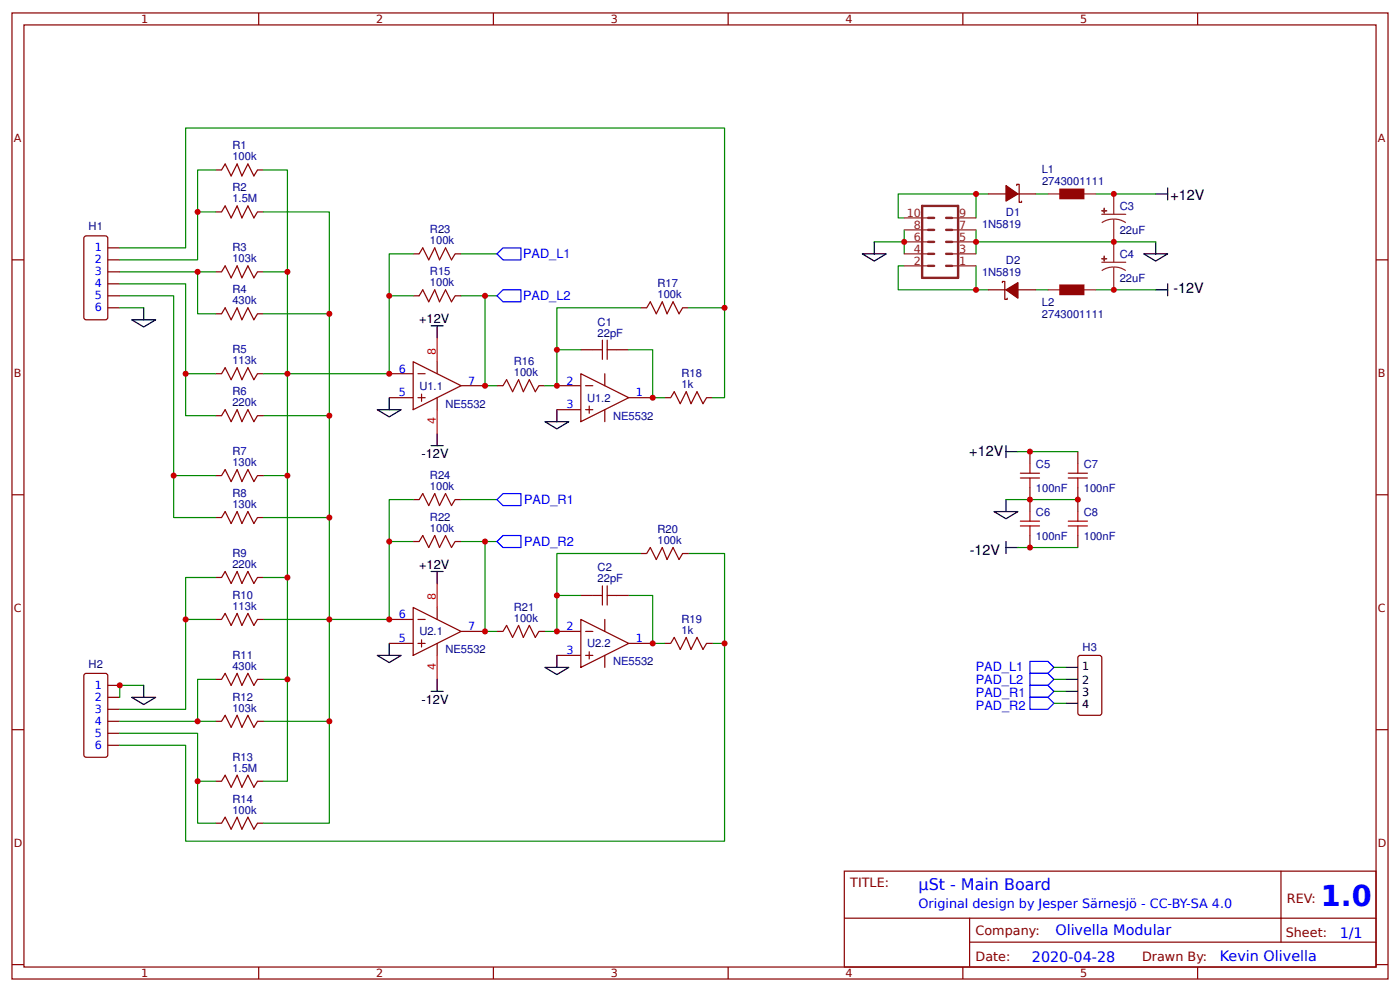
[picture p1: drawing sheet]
<svg xmlns="http://www.w3.org/2000/svg" width="309mm" height="219mm" viewBox="0 0 309 219" stroke-linecap="round" stroke-linejoin="round" font-family="sans-serif">
<g fill="none" stroke="#800" stroke-width=".26">
<path d="M2.6 2.9h304.1v213.2h-304.1zM5.3 5.5h298.7v208h-298.7zM57.1 2.9v2.6M109 2.9v2.6M160.9 2.9v2.6M212.7 2.9v2.6M264.6 2.9v2.6M47.6 37.5h1.3l.8-1.3 1.4 2.6 1.3-2.6 1 2.6 1.4-2.6 1.3 2.6 .8-1.3h1.3M2.6 57.4h2.7M18.8 52.1h4.5l.4 .2 .1 .3v17.5l-.2 .4-.3 .1h-4.3l-.2-.1-.3-.4v-17.5zM23.8 57.4h2.7M23.8 54.7h2.7"/>
<path d="M47.6 46.8h1.3l.8-1.3 1.4 2.6 1.3-2.6 1 2.6 1.4-2.6 1.3 2.6 .8-1.3h1.3M91.3 56h1.3l.8-1.3 1.3 2.7 1.3-2.7 1.1 2.7 1.3-2.7 1.3 2.7 .8-1.4h1.4M218.3 42.8h3.9M224.6 41v-.3h.6v4h.5v-.3M224.9 42.8h4M304 57.4h2.7M23.8 65.3h2.7M23.8 67.9h2.7M23.8 60h2.7M23.8 62.7h2.7M47.6 69.3h1.3l.8-1.4 1.4 2.7 1.3-2.7 1 2.7 1.4-2.7 1.3 2.7 .8-1.3h1.3M47.6 60h1.3l.8-1.3 1.4 2.6 1.3-2.6 1 2.6 1.4-2.6 1.3 2.6 .8-1.3h1.3"/>
<path d="M91.3 79.9l10.6 5.2-10.6 5.3zM91.3 65.3h1.3l.8-1.3 1.3 2.6 1.3-2.6 1.1 2.6 1.3-2.6 1.3 2.6 .8-1.3h1.4M96.6 79.9v2.6M128.3 77.2h4.8M133.1 75.1v4.2M134.1 77.2h4.8M134.1 75.1v4.2M141.6 67.9h1.3l.8-1.3 1.3 2.7 1.3-2.7 1.1 2.7 1.3-2.7 1.3 2.7 .8-1.4h1.3M218.3 64h3.9M221.5 62.4v-.3h.5v4h.5v-.3M224.9 64h4M47.6 82.5h1.3l.8-1.3 1.4 2.6 1.3-2.6 1 2.6 1.4-2.6 1.3 2.6 .8-1.3h1.3"/>
<path d="M47.6 91.8h1.3l.8-1.4 1.4 2.7 1.3-2.7 1 2.7 1.4-2.7 1.3 2.7 .8-1.3h1.3M86 82.5h5.3M86 87.8h5.3M92.3 82.5h1.6M92.3 87.8h1.6M93.1 87v1.6M96.6 87.8v2.6M101.9 85.1h5.3M109.8 85.1h1.3l.8-1.3 1.3 2.7 1.4-2.7 1 2.7 1.3-2.7 1.4 2.7 .8-1.4h1.3M123 85.1h5.3M123 90.4h5.3M128.3 82.5l10.6 5.3-10.6 5.3z"/>
<path d="M129.4 85.1h1.6M129.4 90.4h1.6M130.2 89.6v1.6M133.6 82.5v2.6M133.6 90.4v2.7M138.9 87.8h5.3M146.8 87.8h1.4l.8-1.3 1.3 2.6 1.3-2.6 1.1 2.6 1.3-2.6 1.3 2.6 .8-1.3h1.3M227.5 99.7v2.6M238.1 99.7v2.6M2.6 109.2h2.7M47.6 114.2h1.3l.8-1.3 1.4 2.7 1.3-2.7 1 2.7 1.4-2.7 1.3 2.7 .8-1.4h1.3M47.6 105h1.3l.8-1.3 1.4 2.6 1.3-2.6 1 2.6 1.4-2.6 1.3 2.6 .8-1.3h1.3"/>
<path d="M91.3 119.5h1.3l.8-1.3 1.3 2.7 1.3-2.7 1.1 2.7 1.3-2.7 1.3 2.7 .8-1.4h1.4M91.3 110.3h1.3l.8-1.3 1.3 2.6 1.3-2.6 1.1 2.6 1.3-2.6 1.3 2.6 .8-1.3h1.4M227.5 107.6v5.3M227.5 118.2v2.7M238.1 107.6v5.3M238.1 118.2v2.7M304 109.2h2.7M47.6 136.7h1.3l.8-1.3 1.4 2.7 1.3-2.7 1 2.7 1.4-2.7 1.3 2.7 .8-1.4h1.3M47.6 127.5h1.3l.8-1.3 1.4 2.6 1.3-2.6 1 2.6 1.4-2.6 1.3 2.6 .8-1.3h1.3M86 136.7h5.3M91.3 134.1l10.6 5.3-10.6 5.3zM92.3 136.7h1.6"/>
<path d="M96.6 134.1v2.6M101.9 139.4h5.3M109.8 139.4h1.3l.8-1.3 1.3 2.6 1.4-2.6 1 2.6 1.3-2.6 1.4 2.6 .8-1.3h1.3M123 139.4h5.3M128.3 136.7l10.6 5.3-10.6 5.3zM128.3 131.4h4.8M129.4 139.4h1.6M133.1 129.3v4.3M133.6 136.7v2.7M134.1 129.3v4.3M134.1 131.4h4.8M141.6 122.2h1.3l.8-1.3 1.3 2.6 1.3-2.6 1.1 2.6 1.3-2.6 1.3 2.6 .8-1.3h1.3"/>
<path d="M18.8 148.7l4.5-.1 .4 .3 .1 .3v17.4l-.2 .5-.3 .1h-4.3l-.2-.1-.3-.5v-17.4zM23.8 159.2h2.7M23.8 151.3h2.7M23.8 153.9h2.7M23.8 156.6h2.7M47.6 159.2h1.3l.8-1.3 1.4 2.6 1.3-2.6 1 2.6 1.4-2.6 1.3 2.6 .8-1.3h1.3M47.6 150h1.3l.8-1.4 1.4 2.7 1.3-2.7 1 2.7 1.4-2.7 1.3 2.7 .8-1.3h1.3M86 142h5.3M92.3 142h1.6M93.1 141.2v1.6M96.6 142v2.7M123 144.7h5.3"/>
<path d="M129.4 144.7h1.6M130.2 143.9v1.6M133.6 144.7v2.6M138.9 142h5.3M146.8 142h1.4l.8-1.3 1.3 2.7 1.3-2.7 1.1 2.7 1.3-2.7 1.3 2.7 .8-1.4h1.3M238.2 144.9l.5-.2h4.2l.4 .2 .1 12.5-.2 .4-4.5 .1-.5-.3zM2.6 161.1h2.7M23.8 161.9h2.7M23.8 164.5h2.7M47.6 172.5h1.3l.8-1.4 1.4 2.7 1.3-2.7 1 2.7 1.4-2.7 1.3 2.7 .8-1.3h1.3M304 161.1h2.7M47.6 181.7h1.3l.8-1.3 1.4 2.6 1.3-2.6 1 2.6 1.4-2.6 1.3 2.6 .8-1.3h1.3"/>
<path d="M186.5 192.3h117.5v21.2h-117.5zM283 192.3v15.7M2.6 212.9h2.7M57.1 213.5v2.6M109 213.5v2.6M160.9 213.5v2.6M186.6 202.7h117.3M212.7 213.5v2.6M214.2 208h89.7M214.2 202.7v10.6M264.6 213.5v2.6M304 212.9h2.7"/>
</g>
<g fill="none" stroke="#000" stroke-width=".26">
<path d="M190.5 56h5.3l-2.7 1.6zM193.1 53.4v2.6M252.7 56h5.3l-2.7 1.6zM255.3 42.8h2.7M255.3 53.4v2.6M258 41.5v2.6M29.1 70.6h5.3l-2.7 1.6zM31.7 67.9v2.7M95.2 71.9h2.7M96.6 71.9v2.7M255.3 64h2.7M258 62.7v2.6"/>
<path d="M83.3 90.4h5.3l-2.6 1.6zM86 87.8v2.6M95.2 98.4h2.7M96.6 95.7v2.7M120.4 93.1h5.3l-2.7 1.6zM123 90.4v2.7M222.2 98.4v2.6M222.2 99.7h2.7M219.6 112.9h5.3l-2.7 1.6zM222.2 110.3v2.6M222.2 119.5v2.7M95.2 126.2h2.7"/>
<path d="M96.6 126.2v2.6M222.2 120.9h2.7M29.1 153.9h5.3l-2.7 1.6zM31.7 151.3v2.6M83.3 144.7h5.3l-2.6 1.6zM86 142v2.7M95.2 152.6h2.7M96.6 150v2.6M120.4 147.3h5.3l-2.7 1.6zM123 144.7v2.6M235.5 152.6h2.6M235.5 147.3h2.6"/>
<path d="M235.5 150h2.6M235.5 155.3h2.6"/>
</g>
<path d="M96.6 74.6v5.3M96.6 90.4v5.3M96.6 128.8v5.3M96.6 144.7v5.3" fill="none" stroke="#f00" stroke-width=".26"/>
<g fill="none" stroke="#080" stroke-width=".26">
<path d="M47.6 37.5h-3.9v9.3h3.9M58.2 37.5h5.3v135h-5.3M26.5 54.7h14.5v-26.4h119.1v39.6M43.7 46.8v10.6h-17.2M58.2 46.8h14.6v134.9h-14.6M91.3 56h-5.3v9.3M101.9 56h7.9M199.8 58.7h-1.4v5.3h17.2M199.8 50.7v2.7h-6.7M199.8 53.4v2.6M215.6 58.7v5.3h2.7M215.6 53.4h39.7"/>
<path d="M215.6 42.8v5.3M215.6 50.7v5.3M218.3 42.8h-19.9v5.3h1.4M228.9 42.8h2.6M242.1 42.8h13.2M26.5 65.3h11.9v39.7M26.5 62.7h14.5v19.8M26.5 60h21.1M26.5 67.9h5.2M43.7 60v9.3h3.9M58.2 69.3h14.6M58.2 60h5.3"/>
<path d="M91.3 65.3h-5.3v17.2h-27.8M101.9 65.3h5.3v19.8h2.6M107.2 65.3h2.6M128.3 77.2h-5.3v7.9h-2.6M138.9 77.2h5.3v10.6h2.6M141.6 67.9h-18.6v9.3M152.1 67.9h8v19.9h-2.7M228.9 64h2.6M242.1 64h13.2M47.6 82.5h-6.6v9.3h6.6M58.2 91.8h14.6M224.9 99.7h13.2"/>
<path d="M47.6 105h-9.2v9.2h9.2M58.2 114.2h14.6M58.2 105h5.3M91.3 119.5h-5.3v17.2h-27.8M91.3 110.3h-5.3v9.2M101.9 119.5h5.3v19.9h2.6M101.9 110.3h7.9M107.2 119.5h2.6M222.2 110.3h15.9M47.6 136.7h-6.6v19.9h-14.5M47.6 127.5h-6.6v9.2M58.2 127.5h5.3"/>
<path d="M128.3 131.4h-5.3v8h-2.6M138.9 131.4h5.3v10.6h2.6M141.6 122.2h-18.6v9.2M152.1 122.2h8v19.8h-2.7M224.9 120.9h13.2M26.5 159.2h17.2M31.7 151.3h-5.2v2.6M47.6 150h-3.9v9.2h3.9M58.2 159.2h14.6M58.2 150h5.3M160.1 142v43.7h-119.1v-21.2h-14.5M232.8 150h2.7"/>
<path d="M232.8 155.3h2.7M232.8 152.6h2.7M232.8 147.3h2.7M26.5 161.9h17.2v10.6M47.6 172.5h-3.9v9.2h3.9"/>
</g>
<g fill="none" stroke="#8d2323" stroke-width=".26">
<path d="M199.8 48.1h5.3M199.8 50.7h5.3M199.8 53.4h5.3M199.8 56h5.3M199.8 58.7h5.3M210.3 48.1h5.3M210.3 50.7h5.3M210.3 53.4h5.3M210.3 56h5.3M210.3 58.7h5.3M231.5 42.8h2.7M239.4 42.8h2.7"/>
<path d="M243.4 57.9h5.3M243.4 47.3h5.3M246.1 58.9l1.4 .2 1.2 .6M246.1 58.9l-1.4 .2-1.3 .6M246.1 48.4l1.4 .1 1.2 .7M246.1 48.4l-1.4 .1-1.3 .7M246.1 42.8v4.5M246.1 48.4v9.5M246.1 58.9v5.1M231.5 64h2.7M239.4 64h2.7"/>
</g>
<g fill="#a00000" stroke="#a00000" stroke-width=".26">
<path d="M234.2 62.9h5.2v2.1h-5.2z"/>
<path d="M234.2 41.8h5.2v2.1h-5.2z"/>
</g>
<g fill="#800" stroke="#800" stroke-width=".26">
<path d="M222.2 64l2.7-1.6v3.4z"/>
<path d="M222.2 41l2.7 1.8-2.7 1.6z"/>
</g>
<path d="M203.7 45.5h8v15.8h-8zM205.1 53.4h1.3M205.1 50.7h1.3M205.1 48.1h1.3M205.1 58.7h1.3M205.1 56h1.3M209 53.4h1.3M209 50.7h1.3M209 48.1h1.3M209 58.7h1.3M209 56h1.3" fill="none" stroke="#8d2323" stroke-width=".53"/>
<g fill="#8d2323" stroke="#8d2323" stroke-width=".26">
<path d="M243.4 57.1h1.1z"/>
<path d="M243.9 56.6l.1 1z"/>
<path d="M243.4 46.5h1.1z"/>
<path d="M243.9 46l.1 1z"/>
</g>
<g fill="none" stroke="#a00000" stroke-width=".26">
<path d="M225.4 116.1h4.3M225.4 115h4.3M225.4 105.5h4.3M225.4 104.5h4.3M227.5 102.3v2.2M227.5 105.5v2.1M227.5 112.9v2.1M227.5 116.1v2.1M236 116.1h4.2M236 115h4.2M236 105.5h4.2M236 104.5h4.2"/>
<path d="M238.1 102.3v2.2M238.1 105.5v2.1M238.1 112.9v2.1M238.1 116.1v2.1"/>
</g>
<path d="M109.8 56l1.3-1.3h4v2.7h-4zM111.1 64h4v2.6h-4l-1.3-1.3zM111.1 109h4v2.6h-4l-1.3-1.3zM111.1 118.2h4v2.7h-4l-1.3-1.4zM227.5 146h4l1.3 1.3-1.3 1.3h-4zM227.5 148.6h4l1.3 1.4-1.3 1.3h-4zM227.5 151.3h4l1.3 1.3-1.3 1.3h-4zM227.5 153.9h4l1.3 1.4-1.3 1.3h-4z" fill="none" stroke="#00f" stroke-width=".26"/>
<g fill="#c00">
<circle cx="86" cy="119.5" r=".66"/>
<circle cx="107.2" cy="65.3" r=".66"/>
<circle cx="41" cy="136.7" r=".66"/>
<circle cx="43.7" cy="172.5" r=".66"/>
<circle cx="43.7" cy="159.2" r=".66"/>
<circle cx="160.1" cy="142" r=".66"/>
<circle cx="26.5" cy="151.3" r=".66"/>
<circle cx="72.8" cy="91.8" r=".66"/>
<circle cx="72.8" cy="136.7" r=".66"/>
<circle cx="63.5" cy="82.5" r=".66"/>
<circle cx="63.5" cy="127.5" r=".66"/>
<circle cx="63.5" cy="150" r=".66"/>
<circle cx="63.5" cy="105" r=".66"/>
<circle cx="63.5" cy="60" r=".66"/>
<circle cx="72.8" cy="159.2" r=".66"/>
<circle cx="72.8" cy="114.2" r=".66"/>
<circle cx="72.8" cy="69.3" r=".66"/>
<circle cx="238.1" cy="110.3" r=".66"/>
<circle cx="227.5" cy="110.3" r=".66"/>
<circle cx="227.5" cy="120.9" r=".66"/>
<circle cx="199.8" cy="53.4" r=".66"/>
<circle cx="215.6" cy="53.4" r=".66"/>
<circle cx="215.6" cy="42.8" r=".66"/>
<circle cx="215.6" cy="64" r=".66"/>
<circle cx="123" cy="85.1" r=".66"/>
<circle cx="107.2" cy="85.1" r=".66"/>
<circle cx="123" cy="77.2" r=".66"/>
<circle cx="144.2" cy="87.8" r=".66"/>
<circle cx="144.2" cy="142" r=".66"/>
<circle cx="123" cy="131.4" r=".66"/>
<circle cx="123" cy="139.4" r=".66"/>
<circle cx="227.5" cy="99.7" r=".66"/>
<circle cx="246.1" cy="64" r=".66"/>
<circle cx="246.1" cy="53.4" r=".66"/>
<circle cx="246.1" cy="42.8" r=".66"/>
<circle cx="86" cy="136.7" r=".66"/>
<circle cx="86" cy="82.5" r=".66"/>
<circle cx="43.7" cy="60" r=".66"/>
<circle cx="43.7" cy="46.8" r=".66"/>
<circle cx="160.1" cy="67.9" r=".66"/>
<circle cx="38.4" cy="105" r=".66"/>
<circle cx="41" cy="82.5" r=".66"/>
<circle cx="86" cy="65.3" r=".66"/>
<circle cx="107.2" cy="119.5" r=".66"/>
<circle cx="107.2" cy="139.4" r=".66"/>
</g>
<text font-size="6.3" fill="#00f" x="291.8" y="200">1.0</text>
<text font-size="3.5" fill="#00f" x="202.9" y="196.5">µSt - Main Board</text>
<g font-size="3.2">
<text x="258.6" y="44.1">+12V</text>
<text x="259.3" y="64.6">-12V</text>
<text x="214.1" y="100.6">+12V</text>
<text x="214.3" y="122.4">-12V</text>
</g>
<g font-size="3.2" fill="#00f">
<text x="233.2" y="206.4">Olivella Modular</text>
<text x="296" y="207">1/1</text>
<text x="228" y="212.3">2020-04-28</text>
<text x="269.5" y="212.2">Kevin Olivella</text>
</g>
<g font-size="2.8" fill="#00f">
<text x="115.5" y="57">PAD_L1</text>
<text x="115.5" y="66.3">PAD_L2</text>
<text x="115.8" y="111.3">PAD_R1</text>
<text x="115.8" y="120.5">PAD_R2</text>
<text x="215.6" y="148">PAD_L1</text>
<text x="215.6" y="150.9">PAD_L2</text>
<text x="215.6" y="153.9">PAD_R1</text>
<text x="215.6" y="156.8">PAD_R2</text>
<text x="202.9" y="200.5">Original design by Jesper Särnesjö - CC-BY-SA 4.0</text>
</g>
<g font-size="2.8">
<text x="92.6" y="71.3">+12V</text>
<text x="93.1" y="101.2">-12V</text>
<text x="92.6" y="125.5">+12V</text>
<text x="93.1" y="155.4">-12V</text>
</g>
<g font-size="2.8" fill="#800">
<text x="187.9" y="195.7">TITLE:</text>
<text x="284.3" y="199.2">REV:</text>
<text x="215.5" y="206.4">Company:</text>
<text x="284.1" y="206.9">Sheet:</text>
<text x="215.5" y="212.1">Date:</text>
<text x="252.3" y="212.2">Drawn By:</text>
</g>
<g font-size="2.5" fill="#800">
<text x="31.2" y="5.1">1</text>
<text x="83.1" y="5.1">2</text>
<text x="134.9" y="5.1">3</text>
<text x="186.8" y="5.1">4</text>
<text x="238.7" y="5.1">5</text>
<text x="3" y="31.4">A</text>
<text x="304.4" y="31.4">A</text>
<text x="3" y="83.3">B</text>
<text x="304.4" y="83.3">B</text>
<text x="3" y="135.1">C</text>
<text x="304.4" y="135.1">C</text>
<text x="3" y="187">D</text>
<text x="304.4" y="187">D</text>
<text x="31.2" y="215.7">1</text>
<text x="83.1" y="215.7">2</text>
<text x="134.9" y="215.7">3</text>
<text x="186.8" y="215.7">4</text>
<text x="238.7" y="215.7">5</text>
</g>
<g font-size="2.5" fill="#000080">
<text x="51.3" y="35.4">100k</text>
<text x="51.3" y="33">R1</text>
<text x="230.1" y="38.1">L1</text>
<text x="230.2" y="40.7">2743001111</text>
<text x="51.3" y="44.7">1.5M</text>
<text x="51.3" y="42.3">R2</text>
<text x="222.3" y="47.7">D1</text>
<text x="247.4" y="46.4">C3</text>
<text x="19.6" y="50.8">H1</text>
<text x="95" y="53.9">100k</text>
<text x="95" y="51.5">R23</text>
<text x="217" y="50.3">1N5819</text>
<text x="247.4" y="51.7">22uF</text>
<text x="51.3" y="57.9">103k</text>
<text x="51.3" y="55.5">R3</text>
<text x="222.2" y="58.3">D2</text>
<text x="247.4" y="57">C4</text>
<text x="51.3" y="64.7">R4</text>
<text x="95" y="63.2">100k</text>
<text x="95" y="60.8">R15</text>
<text x="145.3" y="65.8">100k</text>
<text x="145.3" y="63.4">R17</text>
<text x="217" y="60.9">1N5819</text>
<text x="247.4" y="62.3">22uF</text>
<text x="51.3" y="67.1">430k</text>
<text x="132" y="71.9">C1</text>
<text x="230.2" y="70.2">2743001111</text>
<text x="230.2" y="67.5">L2</text>
<text x="51.3" y="78">R5</text>
<text x="132" y="74.3">22pF</text>
<text x="51.3" y="80.4">113k</text>
<text x="113.5" y="83">100k</text>
<text x="113.5" y="80.6">R16</text>
<text x="150.6" y="83.3">R18</text>
<text x="51.3" y="89.6">220k</text>
<text x="51.3" y="87.2">R6</text>
<text x="92.6" y="86">U1.1</text>
<text x="98.4" y="90">NE5532</text>
<text x="129.7" y="88.7">U1.2</text>
<text x="150.6" y="85.7">1k</text>
<text x="135.4" y="92.6">NE5532</text>
<text x="51.3" y="100.5">R7</text>
<text x="51.3" y="102.9">130k</text>
<text x="95" y="105.8">R24</text>
<text x="228.9" y="103.3">C5</text>
<text x="239.4" y="103.3">C7</text>
<text x="51.3" y="112.1">130k</text>
<text x="51.3" y="109.7">R8</text>
<text x="95" y="108.2">100k</text>
<text x="228.9" y="108.6">100nF</text>
<text x="228.9" y="113.9">C6</text>
<text x="239.4" y="108.6">100nF</text>
<text x="239.4" y="113.9">C8</text>
<text x="95" y="117.4">100k</text>
<text x="95" y="115">R22</text>
<text x="145.3" y="117.7">R20</text>
<text x="228.9" y="119.1">100nF</text>
<text x="239.4" y="119.1">100nF</text>
<text x="51.3" y="125.4">220k</text>
<text x="51.3" y="122.9">R9</text>
<text x="145.3" y="120.1">100k</text>
<text x="132" y="128.5">22pF</text>
<text x="132" y="126.2">C2</text>
<text x="51.3" y="134.6">113k</text>
<text x="51.3" y="132.2">R10</text>
<text x="113.5" y="137.3">100k</text>
<text x="113.5" y="134.9">R21</text>
<text x="150.6" y="137.5">R19</text>
<text x="92.6" y="140.3">U2.1</text>
<text x="129.7" y="142.9">U2.2</text>
<text x="150.6" y="139.9">1k</text>
<text x="239.2" y="143.7">H3</text>
<text x="19.6" y="147.4">H2</text>
<text x="51.3" y="147.8">430k</text>
<text x="51.3" y="145.4">R11</text>
<text x="98.4" y="144.2">NE5532</text>
<text x="135.4" y="146.9">NE5532</text>
<text x="51.3" y="154.7">R12</text>
<text x="51.3" y="157.1">103k</text>
<text x="51.3" y="167.9">R13</text>
<text x="51.3" y="170.3">1.5M</text>
<text x="51.3" y="179.6">100k</text>
<text x="51.3" y="177.2">R14</text>
</g>
<g font-size="2.5" fill="#8d2323">
<text x="200.3" y="47.8">10</text>
<text x="211.9" y="47.8">9</text>
<text x="201.9" y="50.5">8</text>
<text x="201.9" y="53.1">6</text>
<text x="211.9" y="50.5">7</text>
<text x="211.9" y="53.1">5</text>
<text x="201.9" y="55.8">4</text>
<text x="201.9" y="58.4">2</text>
<text x="211.9" y="55.8">3</text>
<text x="211.9" y="58.4">1</text>
</g>
<g font-size="2.5" fill="#00f">
<text x="20.9" y="55.5">1</text>
<text x="20.9" y="58.2">2</text>
<text x="20.9" y="60.8">3</text>
<text x="20.9" y="63.4">4</text>
<text x="20.9" y="66.1">5</text>
<text x="20.9" y="68.7">6</text>
<text x="88.1" y="82.2">6</text>
<text x="88.1" y="87.5">5</text>
<text x="103.5" y="84.9">7</text>
<text x="125.2" y="84.9">2</text>
<text x="140.5" y="87.5">1</text>
<text x="125.2" y="90.2">3</text>
<text x="88.1" y="136.5">6</text>
<text x="88.1" y="141.8">5</text>
<text x="103.5" y="139.1">7</text>
<text x="125.2" y="139.1">2</text>
<text x="140.5" y="141.8">1</text>
<text x="125.2" y="144.4">3</text>
<text x="20.9" y="152.1">1</text>
<text x="20.9" y="154.7">2</text>
<text x="20.9" y="157.4">3</text>
<text x="20.9" y="160">4</text>
<text x="20.9" y="162.7">5</text>
<text x="20.9" y="165.3">6</text>
</g>
<g font-size="2.5" fill="#f00">
<text x="96.3" y="78.3" transform="rotate(-90 96.3 78.3)">8</text>
<text x="96.3" y="93.6" transform="rotate(-90 96.3 93.6)">4</text>
<text x="96.3" y="132.5" transform="rotate(-90 96.3 132.5)">8</text>
<text x="96.3" y="147.8" transform="rotate(-90 96.3 147.8)">4</text>
</g>
<g font-size="2.5">
<text x="239.1" y="147.8">1</text>
<text x="239.1" y="151">2</text>
<text x="239.1" y="153.7">3</text>
<text x="239.1" y="156.3">4</text>
</g>
</svg>
